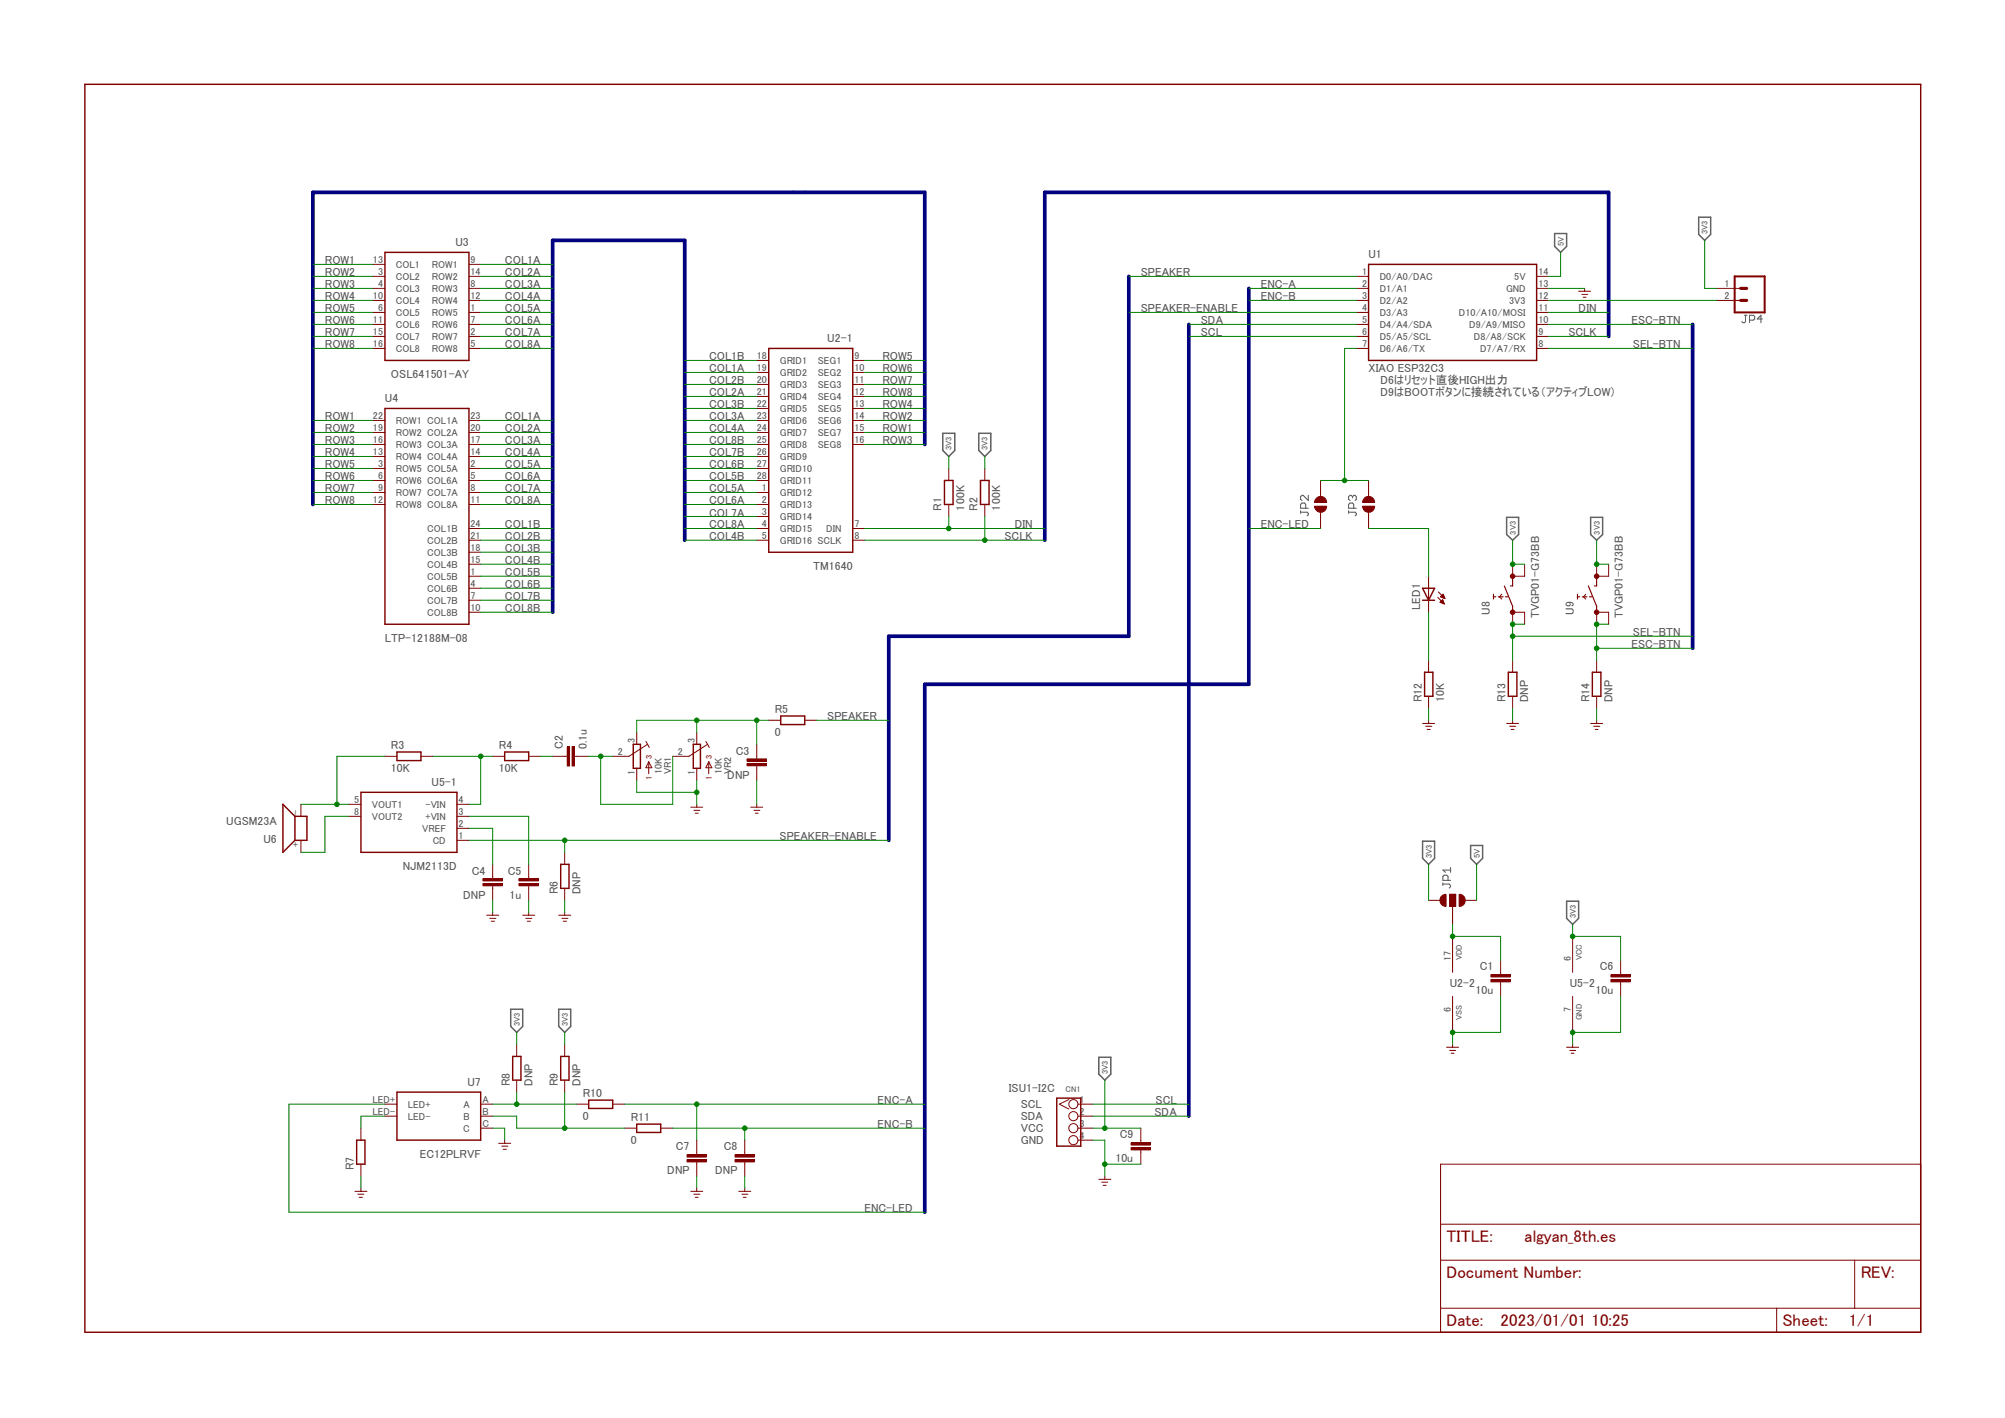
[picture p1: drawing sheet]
<svg xmlns="http://www.w3.org/2000/svg" width="297mm" height="210mm" viewBox="0 0 297 210" stroke-linecap="round" stroke-linejoin="round" font-family="sans-serif">
<path d="M12.2 12.3l272.6 185.4M284.8 12.3l-272.6 185.4" fill="none" stroke="#fff" stroke-width=".15"/>
<g fill="none" stroke="#505050" stroke-width=".15">
<path d="M258.4 46.7h.4M258.6 46.7v.9l-.2 .2h-.2l-.2-.2M259.2 47.4h.5l.2-.2v-.3l-.2-.2h-.5v1.1M261.1 47.2h-.8l.6-.5v1.1M192.7 75.9h.9l.2 .1v.2l-.2 .2M192.7 75.6v.4M193.4 75.3v-.6l-.1-.2h-.4l-.2 .2v.6h1.1M193.8 73.4v.7l-.8-.7h-.1l-.2 .2v.4l.2 .1M199.8 75.9h.9l.2 .1v.2l-.2 .2M199.8 75.6v.4M200.4 73.6l-.2-.2h-.2l-.2 .2v.4l.2 .1M200.4 73.6l.1-.2h.2l.2 .2v.4l-.2 .1"/>
<path d="M200.4 73.6v.1M200.5 75.3v-.6l-.1-.2h-.4l-.2 .2v.6h1.1M213.7 130.9h1l.2 .2v.2l-.2 .2M213.7 130.8v.3M214.5 130.4v-.6l-.2-.2h-.4l-.2 .2v.6h1.2M214.9 128.5v.7M214.9 128.9h-1.2l.4 .3"/>
</g>
<path d="M230.3 34.6h1.8v1.9l-.9 .9-.9-.9zM251.6 32.2h1.8v2.5l-.9 .9-.9-.9zM139.7 64.2h1.7v2.5l-.9 .9-.8-.9zM145 64.2h1.8v2.5l-.9 .9-.9-.9zM223.2 76.6h1.8v2.6l-.9 .8-.9-.8zM235.6 76.6h1.8v2.6l-.9 .8-.9-.8zM210.7 124.6h1.8v2.5l-.9 .9-.9-.9zM217.8 125.2h1.8v1.9l-.9 .9-.9-.9zM232.1 133.5h1.7v2.5l-.8 .9-.9-.9zM75.6 149.5h1.8v2.5l-.9 .9-.9-.9zM82.8 149.5h1.7v2.5l-.8 .9-.9-.9zM162.8 156.6h1.7v2.5l-.8 .9-.9-.9z" fill="none" stroke="#505050" stroke-width=".21"/>
<path d="M12.6 12.5h271.9v184.8h-271.9zM57 37.4h12.5v16h-12.5zM202.7 39.2h24.9v14.2h-24.9zM113.9 51.6h12.4v30.2h-12.4zM57 60.5h12.5v32h-12.5zM58.8 161.8h12.4v7.1h-12.4z" fill="none" stroke="#800000" stroke-width=".21"/>
<g fill="none" stroke="#800000" stroke-width=".15">
<path d="M55.2 39.2h1.8M69.5 39.2h1.7M55.2 42.7h1.8M55.2 44.5h1.8M55.2 40.9h1.8M55.2 46.3h1.8M55.2 48h1.8M55.2 49.8h1.8M55.2 51.6h1.8M69.5 42.7h1.7M69.5 44.5h1.7M69.5 40.9h1.7"/>
<path d="M69.5 46.3h1.7M69.5 48h1.7M69.5 49.8h1.7M69.5 51.6h1.7M112.1 53.4h1.8M112.1 55.2h1.8M112.1 56.9h1.8M112.1 58.7h1.8M126.3 53.4h1.8M126.3 55.2h1.8M126.3 56.9h1.8M126.3 58.7h1.8"/>
<path d="M201 42.7h1.7M201 44.5h1.7M201 40.9h1.7M201 46.3h1.7M201 48h1.7M201 49.8h1.7M201 51.6h1.7M227.6 42.7h1.8M227.6 44.5h1.8M227.6 40.9h1.8M227.6 46.3h1.8M227.6 48h1.8"/>
<path d="M227.6 49.8h1.8M227.6 51.6h1.8M55.2 62.3h1.8M55.2 64.1h1.8M55.2 65.8h1.8M55.2 67.6h1.8M55.2 69.4h1.8M55.2 71.2h1.8M55.2 72.9h1.8M55.2 74.7h1.8M69.5 62.3h1.7M69.5 64.1h1.7"/>
<path d="M69.5 65.8h1.7M69.5 67.6h1.7M69.5 69.4h1.7M69.5 71.2h1.7M69.5 72.9h1.7M69.5 74.7h1.7M69.5 78.3h1.7M112.1 62.3h1.8M112.1 64.1h1.8M112.1 65.8h1.8M112.1 67.6h1.8M112.1 69.4h1.8"/>
<path d="M112.1 71.2h1.8M112.1 72.9h1.8M112.1 74.7h1.8M112.1 78.3h1.8M112.1 60.5h1.8M112.1 76.5h1.8M126.3 62.3h1.8M126.3 64.1h1.8M126.3 65.8h1.8M126.3 78.3h1.8M126.3 60.5h1.8M69.5 80h1.7"/>
<path d="M69.5 81.8h1.7M69.5 83.6h1.7M69.5 85.3h1.7M69.5 87.1h1.7M69.5 88.9h1.7M69.5 90.7h1.7M112.1 80h1.8M126.3 80h1.8M222.5 88l-.4 .4 .4 .3M224.1 85.3h1.7M224.1 90.7h1.7M215.2 138.7v5.3"/>
<path d="M215.2 147.6v5.3M57 163.5h1.8M57 165.3h1.8M71.2 163.5h1.8M71.2 165.3h1.8M71.2 167.1h1.8M213.4 172.4h71.1v24.9h-71.1zM213.4 186.6h71.1M213.4 193.8h71.1M213.4 181.3h71.1M263.2 193.8v3.5M274.7 186.6v7.2"/>
</g>
<path d="M221.2 88.4h.4M221.2 88v.7M222 88.4h.7M222.8 86.8l1.3 3v.9M223 88.4h.4M224.1 85.3v1.5h-.4" fill="none" stroke="#800000" stroke-width=".17"/>
<circle cx="224.1" cy="90.7" r=".33" fill="#800000"/>
<circle cx="224.1" cy="90.7" r=".33" fill="none" stroke="#800000" stroke-width=".15"/>
<circle cx="224.1" cy="85.3" r=".33" fill="#800000"/>
<g fill="none" stroke="#800000" stroke-width=".15">
<path d="M224.1 83.6v1.7M224.1 90.7v1.8M225.8 83.6v1.7M225.8 90.7v1.8M234.9 88l-.3 .4 .3 .3M236.5 90.7h1.8M236.5 85.3h1.8"/>
<circle cx="224.1" cy="85.3" r=".33"/>
</g>
<path d="M233.7 88.4h.3M233.7 88v.7M234.4 88.4h.7M235.3 86.8l1.2 3v.9M235.5 88.4h.3M236.5 85.3v1.5h-.3" fill="none" stroke="#800000" stroke-width=".17"/>
<circle cx="236.5" cy="90.7" r=".33" fill="#800000"/>
<circle cx="236.5" cy="90.7" r=".33" fill="none" stroke="#800000" stroke-width=".15"/>
<circle cx="236.5" cy="85.3" r=".33" fill="#800000"/>
<g fill="none" stroke="#800000" stroke-width=".15">
<path d="M233.8 43.1h1.8M234.3 43.6h.9M234.5 44h.4M234.7 42.7v.4M140.5 69.4v1.8M140.5 74.7v1.8M145.9 69.4v1.8M145.9 74.7v1.8M211.6 85.3v5.4M211.6 97.8v1.8M213 88.5l1 1M213.1 87.7l.9 .9"/>
<path d="M213.3 89.2l.4-.4 .3 .7zM213.4 89.2h.4M213.4 88.4l.4-.4 .2 .6zM213.4 89.1h.4M213.4 88.4h.5M213.4 88.3h.5M213.5 88.3h.4M213.5 89.2h.4M213.5 89h.3M213.5 89h.2M213.6 88.4h.4M213.6 88.2h.3"/>
<path d="M213.6 88.9h.1M213.6 88.2h.2M213.6 89.3h.3M213.7 88.1h.1M213.7 88.5h.3M213.7 89.4h.2M213.8 88.6h.2M213.9 89.4h.1M214 88.6h.1M224.1 97.8v1.8M236.5 83.6v1.7M236.5 90.7v1.8"/>
<path d="M236.5 97.8v1.8M238.3 83.6v1.7M238.3 90.7v1.8M44.6 119.1v1.8M51.7 119.1h1.8M57 112h1.8M62.4 112h1.7M67.7 119.1h1.8M73 112h1.8M78.3 112h1.8M81.9 112h2.1M84 110.6h.4v2.9h-.4z"/>
<path d="M84.8 110.6h.3v2.9h-.3zM85.1 112h2.1M94.3 108.5v1.7M94.3 113.8v1.8M95.7 109.8l.2 .4M95.9 110.2l-2.7 1.8h-2.4M95.9 110.2l.3 .5M96.1 112.8v1.8M96.1 112.8l.5 .9h-.9zM102.3 119.5h1.8M103.2 108.5v1.7M103.2 113.8v1.8"/>
<path d="M103.2 119.1v.4M104.6 109.8l.2 .4M104.8 110.2l-2.7 1.8h-2.4M104.8 110.2l.3 .5M105 112.8l.5 .9h-.9zM105 112.8v1.8M110.7 113.1h2.8v.3h-2.8zM110.7 112.4h2.8v.3h-2.8zM111.2 119.5h1.8M112.1 110.2v2.2M112.1 113.5v2.1M112.1 119.1v.4"/>
<path d="M113.9 106.7h1.8M119.2 106.7h1.8M210.7 107.1h1.8M211.2 107.6h.9M211.4 108h.5M211.6 103.1v1.8M211.6 106.7v.4M223.2 107.1h1.8M223.6 107.6h.9M223.9 108h.4M224.1 103.1v1.8M224.1 106.7v.4"/>
<path d="M235.6 107.1h1.8M236.1 107.6h.9M236.3 108h.4M236.5 103.1v1.8M236.5 106.7v.4M44.6 124.5v1.7M51.7 120.9h1.8M67.7 124.5h1.8M67.7 122.7h1.8M67.7 120.9h1.8M71.5 130.9h2.9v.3h-2.9zM71.5 130.1h2.9v.4h-2.9z"/>
<path d="M72.1 135.6h1.8M72.6 136h.8M72.8 136.4h.4M73 128v2.1M73 131.2v2.1M73 135.1v.5M76.9 130.9h2.9v.3h-2.9zM76.9 130.1h2.9v.4h-2.9zM77.4 135.6h1.8M77.9 136h.9M78.1 136.4h.5M78.3 128v2.1"/>
<path d="M78.3 131.2v2.1M78.3 135.1v.5M82.8 135.6h1.7M83.2 136h.9M83.4 136.4h.5M83.7 126.2v1.8M83.7 131.6v1.7M83.7 135.1v.5M102.8 120h.9M103 120.4h.4M111.7 120h.9M111.9 120.4h.4"/>
<path d="M233 138.7v5.3M76.5 154.7v1.8M76.5 160v1.8M83.7 154.7v1.8M83.7 160v1.8M214.3 155.1h1.8M214.8 155.6h.8M215 156h.4M215.2 154.7v.4M232.1 155.1h1.7M232.5 155.6h.9M232.7 156h.5"/>
<path d="M233 147.6v5.3M233 154.7v.4M238.6 145.1h2.9v.3h-2.9zM238.6 144.4h2.9v.3h-2.9zM240.1 142.2v2.2M240.1 145.4v2.2M52.6 176.4h1.8M53 176.9h.9M53.2 177.3h.5M53.5 167.1v1.8M53.5 172.4v1.8M53.5 176v.4"/>
<path d="M73.9 169.3h1.7M74.3 169.8h.9M74.5 170.2h.5M74.8 168.9v.4M85.4 163.5h1.8M90.8 163.5h1.7M92.5 167.1h1.8M97.9 167.1h1.8M101.8 171.7h2.8v.4h-2.8zM101.8 171h2.8v.4h-2.8zM102.3 176.4h1.8M102.8 176.9h.9"/>
<path d="M103 177.3h.4M103.2 168.9v2.1M103.2 172.1v2.1M103.2 176v.4M108.9 171.7h2.9v.4h-2.9zM108.9 171h2.9v.4h-2.9zM109.4 176.4h1.8M109.9 176.9h.9M110.1 177.3h.4M110.3 168.9v2.1M110.3 172.1v2.1M110.3 176v.4"/>
<circle cx="236.5" cy="85.3" r=".33"/>
</g>
<g fill="none" stroke="#800000" stroke-width=".21">
<path d="M139.9 71.2h1.3v3.5h-1.3zM145.2 71.2h1.3v3.5h-1.3zM210.7 87.1h1.8l-.9 1.8zM210.7 88.9h1.8M211 99.6h1.3v3.5h-1.3zM223.4 99.6h1.3v3.5h-1.3zM235.9 99.6h1.3v3.5h-1.3zM53.5 117.3h14.2v8.9h-14.2zM58.8 111.4h3.6v1.2h-3.6zM74.8 111.4h3.5v1.2h-3.5zM93.8 110.2h1.1v3.6h-1.1zM102.7 110.2h1.1v3.6h-1.1z"/>
<path d="M115.7 106h3.5v1.3h-3.5zM43.7 120.9h1.8v3.6h-1.8M43.7 120.9v3.6M43.7 120.9l-1.8-1.8v7.1l1.8-1.7M83.1 128h1.2v3.6h-1.2zM75.9 156.5h1.3v3.5h-1.3zM83.1 156.5h1.2v3.5h-1.2zM52.8 168.9h1.3v3.5h-1.3zM87.2 162.9h3.6v1.3h-3.6zM94.3 166.5h3.6v1.2h-3.6z"/>
</g>
<g fill="none" stroke="#800000" stroke-width=".34">
<path d="M84.2 110.6v2.9M84.9 110.6v2.9M110.7 113.2h2.8M110.7 112.6h2.8M71.5 131h2.9M71.5 130.3h2.9M76.9 131h2.9M76.9 130.3h2.9M238.6 145.2h2.9M238.6 144.5h2.9M101.8 171.9h2.8M101.8 171.2h2.8"/>
<path d="M108.9 171.9h2.9M108.9 171.2h2.9"/>
</g>
<path d="M216.2 132.5a.89 .89 0 0 1 .9 .9 .89 .89 0 0 1-.9 .8z" fill-rule="evenodd" fill="#800000"/>
<path d="M216.2 132.5a.89 .89 0 0 1 .9 .9 .89 .89 0 0 1-.9 .8z" fill="none" stroke="#800000" stroke-width=".15"/>
<path d="M213.4 132.8l.3-.2 .5-.1v1.7a.89 .89 0 0 1-.8-.4 .89 .89 0 0 1 0-1z" fill-rule="evenodd" fill="#800000"/>
<path d="M213.4 132.8l.3-.2 .5-.1v1.7a.89 .89 0 0 1-.8-.4 .89 .89 0 0 1 0-1zM214.8 132.5h.8v1.7h-.8zM215.2 134.2v.9" fill="none" stroke="#800000" stroke-width=".15"/>
<path d="M214.8 132.5h.8v1.7h-.8z" fill-rule="evenodd" fill="#800000"/>
<g fill="none" stroke="#800000" stroke-width=".15">
<path d="M211.6 133.3h1.8M214.8 132.5h.8v1.7h-.8zM215.2 135.1v1.8M217 133.3h1.7M220.9 145.1h2.8v.3h-2.8zM220.9 144.4h2.8v.3h-2.8zM222.3 142.2v2.2M222.3 145.4v2.2M158.3 162.9l-1.4 .6 1.4 .8M159.7 163.5h2.2M159.7 165.3h2.2M159.7 167.1h2.2"/>
<path d="M159.7 168.9h2.2M162.8 174.7h1.7M163.2 175.1h.9M163.4 175.6h.5M163.7 174.2v.5M167.6 170h2.8v.3h-2.8zM167.6 169.2h2.8v.4h-2.8zM169 167.1v2.1M169 170.3v2.1"/>
<circle cx="159" cy="165.3" r=".68"/>
<circle cx="159" cy="163.5" r=".68"/>
<circle cx="159" cy="168.9" r=".68"/>
<circle cx="159" cy="167.1" r=".68"/>
</g>
<path d="M220.9 145.2h2.8M220.9 144.5h2.8M167.6 170.1h2.8M167.6 169.4h2.8" fill="none" stroke="#800000" stroke-width=".34"/>
<path d="M156.5 162.6h3.6v7.2h-3.6z" fill="none" stroke="#800000" stroke-width=".21"/>
<path d="M195.2 73.7a.87 .87 0 0 1 .9-.1 .87 .87 0 0 1 .4 .8h-1.8l.2-.5z" fill-rule="evenodd" fill="#800000"/>
<path d="M195.2 73.7a.87 .87 0 0 1 .9-.1 .87 .87 0 0 1 .4 .8h-1.8l.2-.5z" fill="none" stroke="#800000" stroke-width=".15"/>
<path d="M194.7 75h1.8a.89 .89 0 0 1-.9 .9 .89 .89 0 0 1-.9-.9z" fill-rule="evenodd" fill="#800000"/>
<path d="M194.7 75h1.8a.89 .89 0 0 1-.9 .9 .89 .89 0 0 1-.9-.9zM195.6 71.2v2.3M195.6 75.9v2.4" fill="none" stroke="#800000" stroke-width=".15"/>
<path d="M202.2 73.7a.89 .89 0 0 1 1-.1 .89 .89 0 0 1 .4 .8h-1.8l.2-.5z" fill-rule="evenodd" fill="#800000"/>
<path d="M202.2 73.7a.89 .89 0 0 1 1-.1 .89 .89 0 0 1 .4 .8h-1.8l.2-.5z" fill="none" stroke="#800000" stroke-width=".15"/>
<path d="M201.8 75h1.8a.89 .89 0 0 1-.9 .9 .89 .89 0 0 1-.9-.9z" fill-rule="evenodd" fill="#800000"/>
<path d="M254.3 42.7h3.6M254.3 44.5h3.6M201.8 75h1.8a.89 .89 0 0 1-.9 .9 .89 .89 0 0 1-.9-.9zM202.7 71.2v2.3M202.7 75.9v2.4" fill="none" stroke="#800000" stroke-width=".15"/>
<path d="M257 40.9h4.4v5.4h-4.4z" fill="none" stroke="#800000" stroke-width=".3"/>
<path d="M257.9 44.5h.8M257.9 42.7h.8" fill="none" stroke="#800000" stroke-width=".47"/>
<path d="M167.2 40.9v53.3h-35.5v30.3M176.1 48v117.3M185 42.7v58.6h-48v78.2M238.3 49.8v-21.3h-83.5v51.5M250.7 48v48M137 65.8v-37.3h-90.6v46.2M101.4 80v-44.4h-19.5v55.1" fill="none" stroke="#000080" stroke-width=".55"/>
<path d="M140.5 67.6v1.8M145.9 67.6v1.8M233 136.9v1.8h7.1v3.5" fill="none" stroke="#008000" stroke-width=".15"/>
<circle cx="233" cy="138.7" r=".33" fill="#008000"/>
<g fill="none" stroke="#008000" stroke-width=".15">
<path d="M224.1 80v3.6h1.7M76.5 152.9v1.8M83.7 152.9v1.8"/>
<circle cx="233" cy="138.7" r=".33"/>
</g>
<circle cx="224.1" cy="83.6" r=".33" fill="#008000"/>
<g fill="none" stroke="#008000" stroke-width=".15">
<path d="M236.5 80v3.6h1.8"/>
<circle cx="224.1" cy="83.6" r=".33"/>
</g>
<circle cx="236.5" cy="83.6" r=".33" fill="#008000"/>
<g fill="none" stroke="#008000" stroke-width=".15">
<path d="M252.5 35.6v7.1h1.8M211.6 128v5.3M163.7 160v7.1M161.9 167.1h7.1"/>
<circle cx="236.5" cy="83.6" r=".33"/>
</g>
<circle cx="163.7" cy="167.1" r=".33" fill="#008000"/>
<g fill="none" stroke="#008000" stroke-width=".15">
<path d="M128.1 78.3h26.7M140.5 76.5v1.8"/>
<circle cx="163.7" cy="167.1" r=".33"/>
</g>
<circle cx="140.6" cy="78.3" r=".33" fill="#008000"/>
<g fill="none" stroke="#008000" stroke-width=".15">
<path d="M229.4 46.3h8.9M145.9 76.5v3.5M128.1 80h26.7"/>
<circle cx="140.6" cy="78.3" r=".33"/>
</g>
<circle cx="145.9" cy="80" r=".33" fill="#008000"/>
<g fill="none" stroke="#008000" stroke-width=".15">
<path d="M46.4 39.2h8.8M71.2 39.2h10.7M46.4 49.8h8.8M46.4 40.9h8.8M46.4 42.7h8.8M46.4 44.5h8.8M46.4 46.3h8.8M46.4 48h8.8M46.4 51.6h8.8M71.2 49.8h10.7M71.2 40.9h10.7M71.2 42.7h10.7"/>
<path d="M71.2 44.5h10.7M71.2 46.3h10.7M71.2 48h10.7M71.2 51.6h10.7M101.4 55.2h10.7M101.4 58.7h10.7M101.4 53.4h10.7M101.4 56.9h10.7M128.1 55.2h8.9M128.1 58.7h8.9M128.1 53.4h8.9M128.1 56.9h8.9"/>
<path d="M229.4 49.8h8.9M46.4 62.3h8.8M46.4 64.1h8.8M46.4 65.8h8.8M46.4 67.6h8.8M46.4 69.4h8.8M46.4 72.9h8.8M46.4 71.2h8.8M46.4 74.7h8.8M71.2 62.3h10.7M71.2 64.1h10.7M71.2 65.8h10.7"/>
<path d="M71.2 67.6h10.7M71.2 69.4h10.7M71.2 72.9h10.7M71.2 71.2h10.7M71.2 74.7h10.7M71.2 78.3h10.7M101.4 62.3h10.7M101.4 64.1h10.7M101.4 65.8h10.7M101.4 67.6h10.7M101.4 69.4h10.7M101.4 72.9h10.7"/>
<path d="M101.4 71.2h10.7M101.4 74.7h10.7M101.4 76.5h10.7M101.4 78.3h10.7M101.4 60.5h10.7M128.1 62.3h8.9M128.1 64.1h8.9M128.1 65.8h8.9M128.1 60.5h8.9M71.2 80h10.7M71.2 81.8h10.7M71.2 83.6h10.7"/>
<path d="M71.2 85.3h10.7M71.2 87.1h10.7M71.2 88.9h10.7M71.2 90.7h10.7M101.4 80h10.7M57 112h-7.1v7.1h1.8"/>
<circle cx="145.9" cy="80" r=".33"/>
</g>
<circle cx="49.9" cy="119.1" r=".33" fill="#008000"/>
<g fill="none" stroke="#008000" stroke-width=".15">
<path d="M44.6 119.1h5.3M64.1 112h8.9M71.2 112v7.1h-1.7"/>
<circle cx="49.9" cy="119.1" r=".33"/>
</g>
<circle cx="71.2" cy="112" r=".33" fill="#008000"/>
<g fill="none" stroke="#008000" stroke-width=".15">
<path d="M80.1 112h1.8M51.7 120.9h-3.6v5.3h-3.5M69.5 120.9h8.8v7.1M69.5 122.7h3.5v5.3M240.1 147.6v5.3h-7.1v1.8"/>
<circle cx="71.2" cy="112" r=".33"/>
</g>
<circle cx="233" cy="152.9" r=".33" fill="#008000"/>
<g fill="none" stroke="#008000" stroke-width=".15">
<path d="M94.3 115.6v1.7h8.9M103.2 115.6v3.5M73 133.3v1.8M78.3 133.3v1.8M83.7 133.3v1.8"/>
<circle cx="233" cy="152.9" r=".33"/>
</g>
<circle cx="103.2" cy="117.3" r=".33" fill="#008000"/>
<g fill="none" stroke="#008000" stroke-width=".15">
<path d="M112.1 115.6v3.5M211.6 104.9v1.8M224.1 104.9v1.8M236.5 104.9v1.8M222.3 147.6v5.3h-7.1v1.8M53.5 174.2v1.8M73 167.1h1.8v1.8M103.2 174.2v1.8M110.3 174.2v1.8"/>
<circle cx="103.2" cy="117.3" r=".33"/>
</g>
<circle cx="215.2" cy="152.9" r=".33" fill="#008000"/>
<g fill="none" stroke="#008000" stroke-width=".15">
<path d="M229.4 42.7h5.3M161.9 168.9h1.8v5.3M163.7 172.4h5.3"/>
<circle cx="215.2" cy="152.9" r=".33"/>
</g>
<circle cx="163.7" cy="172.4" r=".33" fill="#008000"/>
<g fill="none" stroke="#008000" stroke-width=".15">
<path d="M87.2 112h3.6M89 112v7.1h10.7v-7.1"/>
<circle cx="163.7" cy="172.4" r=".33"/>
</g>
<circle cx="89" cy="112" r=".33" fill="#008000"/>
<g fill="none" stroke="#008000" stroke-width=".15">
<path d="M103.2 106.7v1.8M112.1 106.7h-17.8v1.8"/>
<circle cx="89" cy="112" r=".33"/>
</g>
<circle cx="103.2" cy="106.7" r=".33" fill="#008000"/>
<g fill="none" stroke="#008000" stroke-width=".15">
<path d="M113.9 106.7h-1.8v3.5"/>
<circle cx="103.2" cy="106.7" r=".33"/>
</g>
<circle cx="112.1" cy="106.7" r=".33" fill="#008000"/>
<g fill="none" stroke="#008000" stroke-width=".15">
<path d="M69.5 124.5h14.2v1.7"/>
<circle cx="112.1" cy="106.7" r=".33"/>
</g>
<circle cx="83.7" cy="124.5" r=".33" fill="#008000"/>
<g fill="none" stroke="#008000" stroke-width=".15">
<path d="M167.2 46.3h33.8M167.2 40.9h33.8M121 106.7h10.7M83.7 124.5h48M73 163.5h12.4M76.5 161.8v1.7"/>
<circle cx="83.7" cy="124.5" r=".33"/>
</g>
<circle cx="76.5" cy="163.5" r=".33" fill="#008000"/>
<g fill="none" stroke="#008000" stroke-width=".15">
<path d="M73 165.3h3.5v1.8h16M83.7 161.8v5.3"/>
<circle cx="76.5" cy="163.5" r=".33"/>
</g>
<circle cx="83.7" cy="167.1" r=".33" fill="#008000"/>
<g fill="none" stroke="#008000" stroke-width=".15">
<path d="M57 165.3h-3.5v1.8M92.5 163.5h44.5M103.2 163.5v5.4"/>
<circle cx="83.7" cy="167.1" r=".33"/>
</g>
<circle cx="103.2" cy="163.5" r=".33" fill="#008000"/>
<g fill="none" stroke="#008000" stroke-width=".15">
<path d="M185 42.7h16M99.7 167.1h37.3M110.3 167.1v1.8"/>
<circle cx="103.2" cy="163.5" r=".33"/>
</g>
<circle cx="110.3" cy="167.1" r=".33" fill="#008000"/>
<g fill="none" stroke="#008000" stroke-width=".15">
<path d="M185 44.5h16M185 78.3h10.6M202.7 78.3h8.9v7M211.6 90.7v7.1M225.8 92.5h-1.7v5.3M57 163.5h-14.2v16h94.2"/>
<circle cx="110.3" cy="167.1" r=".33"/>
</g>
<circle cx="224.1" cy="92.5" r=".33" fill="#008000"/>
<g fill="none" stroke="#008000" stroke-width=".15">
<path d="M224.1 94.2h26.6"/>
<circle cx="224.1" cy="92.5" r=".33"/>
</g>
<circle cx="224.1" cy="94.2" r=".33" fill="#008000"/>
<g fill="none" stroke="#008000" stroke-width=".15">
<path d="M229.4 51.6h21.3M238.3 92.5h-1.8v5.3"/>
<circle cx="224.1" cy="94.2" r=".33"/>
</g>
<circle cx="236.5" cy="92.5" r=".33" fill="#008000"/>
<g fill="none" stroke="#008000" stroke-width=".15">
<path d="M236.5 96h14.2"/>
<circle cx="236.5" cy="92.5" r=".33"/>
</g>
<circle cx="236.5" cy="96" r=".33" fill="#008000"/>
<g fill="none" stroke="#008000" stroke-width=".15">
<path d="M201 51.6h-1.8v19.6M229.4 48h21.3M195.6 71.2h7.1"/>
<circle cx="236.5" cy="96" r=".33"/>
</g>
<circle cx="199.2" cy="71.2" r=".33" fill="#008000"/>
<g fill="none" stroke="#008000" stroke-width=".15">
<path d="M231.2 37.4v3.5h-1.8M215.2 136.9v1.8h7.1v3.5M218.7 128v5.3"/>
<circle cx="199.2" cy="71.2" r=".33"/>
</g>
<circle cx="215.2" cy="138.7" r=".33" fill="#008000"/>
<g fill="none" stroke="#008000" stroke-width=".15">
<path d="M176.1 48h24.9M176.1 49.8h24.9M229.4 44.5h24.9M161.9 165.3h14.2M161.9 163.5h14.2"/>
<circle cx="215.2" cy="138.7" r=".33"/>
</g>
<g font-size="2.5" fill="#800000">
<text x="214.3" y="184">TITLE:</text>
<text x="225.8" y="184">algyan_8th.es</text>
<text x="214.3" y="189.3">Document Number:</text>
<text x="275.6" y="189.3">REV:</text>
<text x="214.3" y="196.4">Date:</text>
<text x="222.3" y="196.4">2023/01/01 10:25</text>
<text x="264.1" y="196.4">Sheet:</text>
<text x="273.9" y="196.4">1/1</text>
</g>
<g font-size="1.7" fill="#505050">
<text x="48.1" y="39.2">ROW1</text>
<text x="48.1" y="40.9">ROW2</text>
<text x="67.5" y="36.5">U3</text>
<text x="74.8" y="39.2">COL1A</text>
<text x="74.8" y="40.9">COL2A</text>
<text x="169" y="40.9">SPEAKER</text>
<text x="202.7" y="38.3">U1</text>
<text x="48.1" y="42.7">ROW3</text>
<text x="48.1" y="44.5">ROW4</text>
<text x="48.1" y="46.3">ROW5</text>
<text x="74.8" y="42.7">COL3A</text>
<text x="74.8" y="44.5">COL4A</text>
<text x="74.8" y="46.3">COL5A</text>
<text x="169" y="46.3">SPEAKER-ENABLE</text>
<text x="186.8" y="42.7">ENC-A</text>
<text x="186.8" y="44.5">ENC-B</text>
<text x="233.8" y="46.3">DIN</text>
<text x="48.1" y="48">ROW6</text>
<text x="48.1" y="49.8">ROW7</text>
<text x="48.1" y="51.6">ROW8</text>
<text x="74.8" y="48">COL6A</text>
<text x="74.8" y="49.8">COL7A</text>
<text x="74.8" y="51.6">COL8A</text>
<text x="105" y="53.4">COL1B</text>
<text x="122.6" y="50.7">U2-1</text>
<text x="130.7" y="53.4">ROW5</text>
<text x="177.9" y="48">SDA</text>
<text x="177.9" y="49.8">SCL</text>
<text x="232.3" y="49.8">SCLK</text>
<text x="241.7" y="48">ESC-BTN</text>
<text x="241.9" y="51.6">SEL-BTN</text>
<text x="57" y="59.6">U4</text>
<text x="57.9" y="56">OSL641501-AY</text>
<text x="105" y="55.2">COL1A</text>
<text x="105" y="58.7">COL2A</text>
<text x="105" y="56.9">COL2B</text>
<text x="130.7" y="55.2">ROW6</text>
<text x="130.7" y="56.9">ROW7</text>
<text x="130.7" y="58.7">ROW8</text>
<text x="202.7" y="55.2">XIAO ESP32C3</text>
<text x="204.5" y="58.7">D9はBOOTボタンに接続されている（アクティブLOW）</text>
<text x="204.5" y="56.9">D6はリセット直後HIGH出力</text>
<text x="48.1" y="62.3">ROW1</text>
<text x="48.1" y="64.1">ROW2</text>
<text x="48.1" y="65.8">ROW3</text>
<text x="74.8" y="62.3">COL1A</text>
<text x="74.8" y="64.1">COL2A</text>
<text x="74.8" y="65.8">COL3A</text>
<text x="105" y="62.3">COL3A</text>
<text x="105" y="64.1">COL4A</text>
<text x="105" y="60.5">COL3B</text>
<text x="105" y="65.8">COL8B</text>
<text x="130.7" y="64.1">ROW1</text>
<text x="130.7" y="62.3">ROW2</text>
<text x="130.7" y="60.5">ROW4</text>
<text x="130.7" y="65.8">ROW3</text>
<text x="48.1" y="67.6">ROW4</text>
<text x="48.1" y="69.4">ROW5</text>
<text x="48.1" y="71.2">ROW6</text>
<text x="74.8" y="67.6">COL4A</text>
<text x="74.8" y="69.4">COL5A</text>
<text x="74.8" y="71.2">COL6A</text>
<text x="105" y="71.2">COL5B</text>
<text x="105" y="69.4">COL6B</text>
<text x="105" y="67.6">COL7B</text>
<text x="48.1" y="72.9">ROW7</text>
<text x="48.1" y="74.7">ROW8</text>
<text x="74.8" y="72.9">COL7A</text>
<text x="74.8" y="74.7">COL8A</text>
<text x="105" y="72.9">COL5A</text>
<text x="105" y="74.7">COL6A</text>
<text x="105" y="76.5">COL7A</text>
<text x="139.5" y="75.6" transform="rotate(-90 139.5 75.6)">R1</text>
<text x="142.9" y="75.6" transform="rotate(-90 142.9 75.6)">100K</text>
<text x="144.8" y="75.6" transform="rotate(-90 144.8 75.6)">R2</text>
<text x="148.2" y="75.6" transform="rotate(-90 148.2 75.6)">100K</text>
<text x="74.8" y="78.3">COL1B</text>
<text x="74.8" y="80.1">COL2B</text>
<text x="74.8" y="81.8">COL3B</text>
<text x="74.8" y="83.6">COL4B</text>
<text x="105" y="78.3">COL8A</text>
<text x="105" y="80.1">COL4B</text>
<text x="148.8" y="80.1">SCLK</text>
<text x="150.3" y="78.3">DIN</text>
<text x="186.8" y="78.3">ENC-LED</text>
<text x="74.8" y="85.3">COL5B</text>
<text x="74.8" y="87.1">COL6B</text>
<text x="74.8" y="88.9">COL7B</text>
<text x="120.5" y="84.5">TM1640</text>
<text x="57" y="95.1">LTP-12188M-08</text>
<text x="74.8" y="90.7">COL8B</text>
<text x="210.4" y="90.3" transform="rotate(-90 210.4 90.3)">LED1</text>
<text x="220.7" y="91.1" transform="rotate(-90 220.7 91.1)">U8</text>
<text x="228" y="91.6" transform="rotate(-90 228 91.6)">TVGP01-G73BB</text>
<text x="233.1" y="91.1" transform="rotate(-90 233.1 91.1)">U9</text>
<text x="240.4" y="91.6" transform="rotate(-90 240.4 91.6)">TVGP01-G73BB</text>
<text x="241.9" y="94.2">SEL-BTN</text>
<text x="241.7" y="96">ESC-BTN</text>
<text x="114.8" y="105.6">R5</text>
<text x="122.6" y="106.7">SPEAKER</text>
<text x="210.6" y="104" transform="rotate(-90 210.6 104)">R12</text>
<text x="214" y="104" transform="rotate(-90 214 104)">10K</text>
<text x="223" y="104" transform="rotate(-90 223 104)">R13</text>
<text x="226.4" y="104" transform="rotate(-90 226.4 104)">DNP</text>
<text x="235.5" y="104" transform="rotate(-90 235.5 104)">R14</text>
<text x="238.8" y="104" transform="rotate(-90 238.8 104)">DNP</text>
<text x="57.9" y="111">R3</text>
<text x="73.9" y="111">R4</text>
<text x="83.4" y="111" transform="rotate(-90 83.4 111)">C2</text>
<text x="87" y="111" transform="rotate(-90 87 111)">0.1u</text>
<text x="109" y="111.8">C3</text>
<text x="114.8" y="109">0</text>
<text x="57.9" y="114.3">10K</text>
<text x="63.9" y="116.5">U5-1</text>
<text x="73.9" y="114.3">10K</text>
<text x="107.7" y="115.3">DNP</text>
<text x="33.5" y="122.1">UGSM23A</text>
<text x="39" y="124.8">U6</text>
<text x="115.5" y="124.5">SPEAKER-ENABLE</text>
<text x="59.7" y="128.9">NJM2113D</text>
<text x="69.9" y="129.5">C4</text>
<text x="75.2" y="129.5">C5</text>
<text x="68.6" y="133.1">DNP</text>
<text x="75.5" y="133.1">1u</text>
<text x="82.6" y="132.5" transform="rotate(-90 82.6 132.5)">R6</text>
<text x="86" y="132.5" transform="rotate(-90 86 132.5)">DNP</text>
<text x="219.2" y="143.7">C1</text>
<text x="237" y="143.7">C6</text>
<text x="214.8" y="146.2">U2-2</text>
<text x="218.6" y="147.3">10u</text>
<text x="232.5" y="146.2">U5-2</text>
<text x="236.3" y="147.3">10u</text>
<text x="69.3" y="160.9">U7</text>
<text x="75.5" y="160.9" transform="rotate(-90 75.5 160.9)">R8</text>
<text x="78.9" y="160.9" transform="rotate(-90 78.9 160.9)">DNP</text>
<text x="82.6" y="160.9" transform="rotate(-90 82.6 160.9)">R9</text>
<text x="86" y="160.9" transform="rotate(-90 86 160.9)">DNP</text>
<text x="149.4" y="161.8">ISU1-I2C</text>
<text x="86.3" y="165.9">0</text>
<text x="86.3" y="162.5">R10</text>
<text x="93.4" y="166.1">R11</text>
<text x="130" y="163.5">ENC-A</text>
<text x="130" y="167.1">ENC-B</text>
<text x="151.2" y="164.1">SCL</text>
<text x="151.2" y="165.9">SDA</text>
<text x="151.2" y="167.7">VCC</text>
<text x="171" y="165.3">SDA</text>
<text x="171.2" y="163.5">SCL</text>
<text x="52.4" y="173.3" transform="rotate(-90 52.4 173.3)">R7</text>
<text x="62.2" y="171.5">EC12PLRVF</text>
<text x="93.4" y="169.4">0</text>
<text x="98.9" y="173.9">DNP</text>
<text x="100.1" y="170.4">C7</text>
<text x="106" y="173.9">DNP</text>
<text x="107.2" y="170.4">C8</text>
<text x="151.2" y="169.5">GND</text>
<text x="165.2" y="172.2">10u</text>
<text x="165.9" y="168.6">C9</text>
<text x="128.1" y="179.5">ENC-LED</text>
</g>
<g font-size="1.5" fill="#505050">
<text x="55.2" y="38.9">13</text>
<text x="56" y="40.7">3</text>
<text x="58.6" y="39.7">COL1</text>
<text x="58.6" y="41.4">COL2</text>
<text x="64" y="39.7">ROW1</text>
<text x="64" y="41.5">ROW2</text>
<text x="69.7" y="38.9">9</text>
<text x="69.7" y="40.7">14</text>
<text x="201.8" y="40.7">1</text>
<text x="204.4" y="41.5">D0/A0/DAC</text>
<text x="224.3" y="41.4">5V</text>
<text x="227.9" y="40.7">14</text>
<text x="55.2" y="44.2">10</text>
<text x="55.2" y="47.8">11</text>
<text x="56" y="42.5">4</text>
<text x="56" y="46">6</text>
<text x="58.6" y="43.2">COL3</text>
<text x="58.6" y="45">COL4</text>
<text x="58.6" y="46.8">COL5</text>
<text x="64" y="43.3">ROW3</text>
<text x="64" y="45">ROW4</text>
<text x="64" y="46.8">ROW5</text>
<text x="69.7" y="42.5">8</text>
<text x="69.7" y="44.2">12</text>
<text x="69.7" y="46">1</text>
<text x="69.7" y="47.8">7</text>
<text x="201.8" y="42.5">2</text>
<text x="201.8" y="44.2">3</text>
<text x="201.8" y="46">4</text>
<text x="201.8" y="47.8">5</text>
<text x="204.4" y="43.3">D1/A1</text>
<text x="204.4" y="45">D2/A2</text>
<text x="204.4" y="46.8">D3/A3</text>
<text x="216.1" y="46.8">D10/A10/MOSI</text>
<text x="223.1" y="43.2">GND</text>
<text x="223.6" y="45">3V3</text>
<text x="227.9" y="42.5">13</text>
<text x="227.9" y="44.2">12</text>
<text x="227.9" y="46">11</text>
<text x="227.9" y="47.8">10</text>
<text x="255.4" y="42.5">1</text>
<text x="255.4" y="44.2">2</text>
<text x="55.2" y="49.6">15</text>
<text x="55.2" y="51.3">16</text>
<text x="58.6" y="48.6">COL6</text>
<text x="58.6" y="50.3">COL7</text>
<text x="58.6" y="52.1">COL8</text>
<text x="64" y="48.6">ROW6</text>
<text x="64" y="50.4">ROW7</text>
<text x="64" y="52.1">ROW8</text>
<text x="69.7" y="49.6">2</text>
<text x="69.7" y="51.3">5</text>
<text x="112.1" y="53.1">18</text>
<text x="115.5" y="53.9">GRID1</text>
<text x="121.2" y="53.9">SEG1</text>
<text x="126.6" y="53.1">9</text>
<text x="201.8" y="49.6">6</text>
<text x="201.8" y="51.3">7</text>
<text x="204.4" y="48.6">D4/A4/SDA</text>
<text x="204.4" y="50.4">D5/A5/SCL</text>
<text x="204.4" y="52.1">D6/A6/TX</text>
<text x="217.6" y="48.6">D9/A9/MISO</text>
<text x="218.3" y="50.3">D8/A8/SCK</text>
<text x="219.2" y="52.1">D7/A7/RX</text>
<text x="227.9" y="51.3">8</text>
<text x="227.9" y="49.6">9</text>
<text x="112.1" y="54.9">19</text>
<text x="112.1" y="56.7">20</text>
<text x="112.1" y="58.5">21</text>
<text x="115.5" y="55.7">GRID2</text>
<text x="115.5" y="57.4">GRID3</text>
<text x="115.5" y="59.2">GRID4</text>
<text x="121.2" y="55.7">SEG2</text>
<text x="121.2" y="57.4">SEG3</text>
<text x="121.2" y="59.2">SEG4</text>
<text x="126.6" y="54.9">10</text>
<text x="126.6" y="56.7">11</text>
<text x="126.6" y="58.5">12</text>
<text x="55.2" y="62">22</text>
<text x="55.2" y="63.8">19</text>
<text x="55.2" y="65.6">16</text>
<text x="58.6" y="62.8">ROW1 COL1A</text>
<text x="58.6" y="64.6">ROW2 COL2A</text>
<text x="69.7" y="62">23</text>
<text x="69.7" y="63.8">20</text>
<text x="69.7" y="65.6">17</text>
<text x="112.1" y="60.2">22</text>
<text x="112.1" y="62">23</text>
<text x="112.1" y="63.8">24</text>
<text x="112.1" y="65.6">25</text>
<text x="115.5" y="61">GRID5</text>
<text x="115.5" y="62.8">GRID6</text>
<text x="115.5" y="64.6">GRID7</text>
<text x="121.2" y="61">SEG5</text>
<text x="121.2" y="62.8">SEG6</text>
<text x="121.2" y="64.6">SEG7</text>
<text x="126.6" y="60.2">13</text>
<text x="126.6" y="62">14</text>
<text x="126.6" y="63.8">15</text>
<text x="126.6" y="65.6">16</text>
<text x="55.2" y="67.4">13</text>
<text x="56" y="69.1">3</text>
<text x="56" y="70.9">6</text>
<text x="58.6" y="66.3">ROW3 COL3A</text>
<text x="58.6" y="68.1">ROW4 COL4A</text>
<text x="58.6" y="69.9">ROW5 COL5A</text>
<text x="58.6" y="71.7">ROW6 COL6A</text>
<text x="69.7" y="67.4">14</text>
<text x="69.7" y="69.1">2</text>
<text x="69.7" y="70.9">5</text>
<text x="112.1" y="67.4">26</text>
<text x="112.1" y="69.1">27</text>
<text x="112.1" y="70.9">28</text>
<text x="115.5" y="66.3">GRID8</text>
<text x="115.5" y="68.1">GRID9</text>
<text x="115.5" y="69.9">GRID10</text>
<text x="115.5" y="71.7">GRID11</text>
<text x="121.2" y="66.3">SEG8</text>
<text x="55.2" y="74.5">12</text>
<text x="56" y="72.7">9</text>
<text x="58.6" y="73.4">ROW7 COL7A</text>
<text x="58.6" y="75.2">ROW8 COL8A</text>
<text x="69.7" y="72.7">8</text>
<text x="69.7" y="74.5">11</text>
<text x="112.9" y="72.7">1</text>
<text x="112.9" y="74.5">2</text>
<text x="112.9" y="76.2">3</text>
<text x="115.5" y="73.4">GRID12</text>
<text x="115.5" y="75.2">GRID13</text>
<text x="115.5" y="77">GRID14</text>
<text x="63.3" y="78.8">COL1B</text>
<text x="63.3" y="80.6">COL2B</text>
<text x="63.3" y="82.3">COL3B</text>
<text x="69.7" y="78">24</text>
<text x="69.7" y="79.8">21</text>
<text x="69.7" y="81.6">18</text>
<text x="69.7" y="83.4">15</text>
<text x="112.9" y="78">4</text>
<text x="112.9" y="79.8">5</text>
<text x="115.5" y="78.8">GRID15</text>
<text x="115.5" y="80.6">GRID16 SCLK</text>
<text x="122.4" y="78.8">DIN</text>
<text x="126.6" y="79.8">8</text>
<text x="126.6" y="78">7</text>
<text x="63.3" y="84.1">COL4B</text>
<text x="63.3" y="85.9">COL5B</text>
<text x="63.3" y="87.7">COL6B</text>
<text x="63.3" y="89.5">COL7B</text>
<text x="69.7" y="85.1">1</text>
<text x="69.7" y="86.9">4</text>
<text x="69.7" y="88.7">7</text>
<text x="63.3" y="91.2">COL8B</text>
<text x="69.7" y="90.5">10</text>
<text x="91.5" y="111.8">2</text>
<text x="94.1" y="110" transform="rotate(-90 94.1 110)">3</text>
<text x="100.4" y="111.8">2</text>
<text x="103" y="110" transform="rotate(-90 103 110)">3</text>
<text x="52.4" y="118.9">5</text>
<text x="55.1" y="119.6">VOUT1</text>
<text x="63" y="119.7">-VIN</text>
<text x="67.9" y="118.9">4</text>
<text x="94.1" y="114.8" transform="rotate(-90 94.1 114.8)">1</text>
<text x="98" y="114.7" transform="rotate(-90 98 114.7)">10K</text>
<text x="99.4" y="114.7" transform="rotate(-90 99.4 114.7)">VR1</text>
<text x="103" y="114.8" transform="rotate(-90 103 114.8)">1</text>
<text x="106.9" y="114.7" transform="rotate(-90 106.9 114.7)">10K</text>
<text x="108.3" y="114.7" transform="rotate(-90 108.3 114.7)">VR2</text>
<text x="44.3" y="125.5" transform="rotate(-90 44.3 125.5)">+</text>
<text x="44.3" y="120.6" transform="rotate(-90 44.3 120.6)">-</text>
<text x="52.4" y="120.7">8</text>
<text x="55.1" y="121.4">VOUT2</text>
<text x="62.5" y="123.2">VREF</text>
<text x="63" y="121.5">+VIN</text>
<text x="64.1" y="125">CD</text>
<text x="67.9" y="124.2">1</text>
<text x="67.9" y="122.4">2</text>
<text x="67.9" y="120.7">3</text>
<text x="214.9" y="142.4" transform="rotate(-90 214.9 142.4)">17</text>
<text x="232.7" y="142.4" transform="rotate(-90 232.7 142.4)">6</text>
<text x="214.9" y="149.9" transform="rotate(-90 214.9 149.9)">6</text>
<text x="232.7" y="149.9" transform="rotate(-90 232.7 149.9)">7</text>
<text x="55.2" y="163.3">LED+</text>
<text x="55.2" y="165.1">LED-</text>
<text x="60.4" y="164.1">LED+</text>
<text x="60.4" y="165.9">LED-</text>
<text x="68.6" y="167.6">C</text>
<text x="68.7" y="164.1">A</text>
<text x="68.7" y="165.9">B</text>
<text x="71.5" y="163.3">A</text>
<text x="71.5" y="165.1">B</text>
<text x="71.5" y="166.9">C</text>
<text x="159.9" y="163.3">1</text>
<text x="159.9" y="165.1">2</text>
<text x="159.9" y="166.9">3</text>
<text x="159.9" y="168.7">4</text>
</g>
<g font-size="1.2" fill="#505050">
<text x="252.9" y="34.7" transform="rotate(-90 252.9 34.7)">3V3</text>
<text x="231.6" y="36.5" transform="rotate(-90 231.6 36.5)">5V</text>
<text x="141" y="66.7" transform="rotate(-90 141 66.7)">3V3</text>
<text x="146.3" y="66.7" transform="rotate(-90 146.3 66.7)">3V3</text>
<text x="224.5" y="79.2" transform="rotate(-90 224.5 79.2)">3V3</text>
<text x="237" y="79.2" transform="rotate(-90 237 79.2)">3V3</text>
<text x="212.1" y="127.1" transform="rotate(-90 212.1 127.1)">3V3</text>
<text x="219.2" y="127.1" transform="rotate(-90 219.2 127.1)">5V</text>
<text x="233.4" y="136" transform="rotate(-90 233.4 136)">3V3</text>
<text x="216.5" y="142.2" transform="rotate(-90 216.5 142.2)">VDD</text>
<text x="234.3" y="142.2" transform="rotate(-90 234.3 142.2)">VCC</text>
<text x="77" y="152" transform="rotate(-90 77 152)">3V3</text>
<text x="84.1" y="152" transform="rotate(-90 84.1 152)">3V3</text>
<text x="216.5" y="151.1" transform="rotate(-90 216.5 151.1)">VSS</text>
<text x="234.3" y="151.1" transform="rotate(-90 234.3 151.1)">GND</text>
<text x="157.9" y="161.8">CN1</text>
<text x="164.1" y="159.1" transform="rotate(-90 164.1 159.1)">3V3</text>
</g>
<g font-size="1.2" fill="#800000">
<text x="96.6" y="112.4" transform="rotate(-90 96.6 112.4)">3</text>
<text x="105.5" y="112.4" transform="rotate(-90 105.5 112.4)">3</text>
<text x="96.6" y="115.5" transform="rotate(-90 96.6 115.5)">1</text>
<text x="105.5" y="115.5" transform="rotate(-90 105.5 115.5)">1</text>
</g>
</svg>
